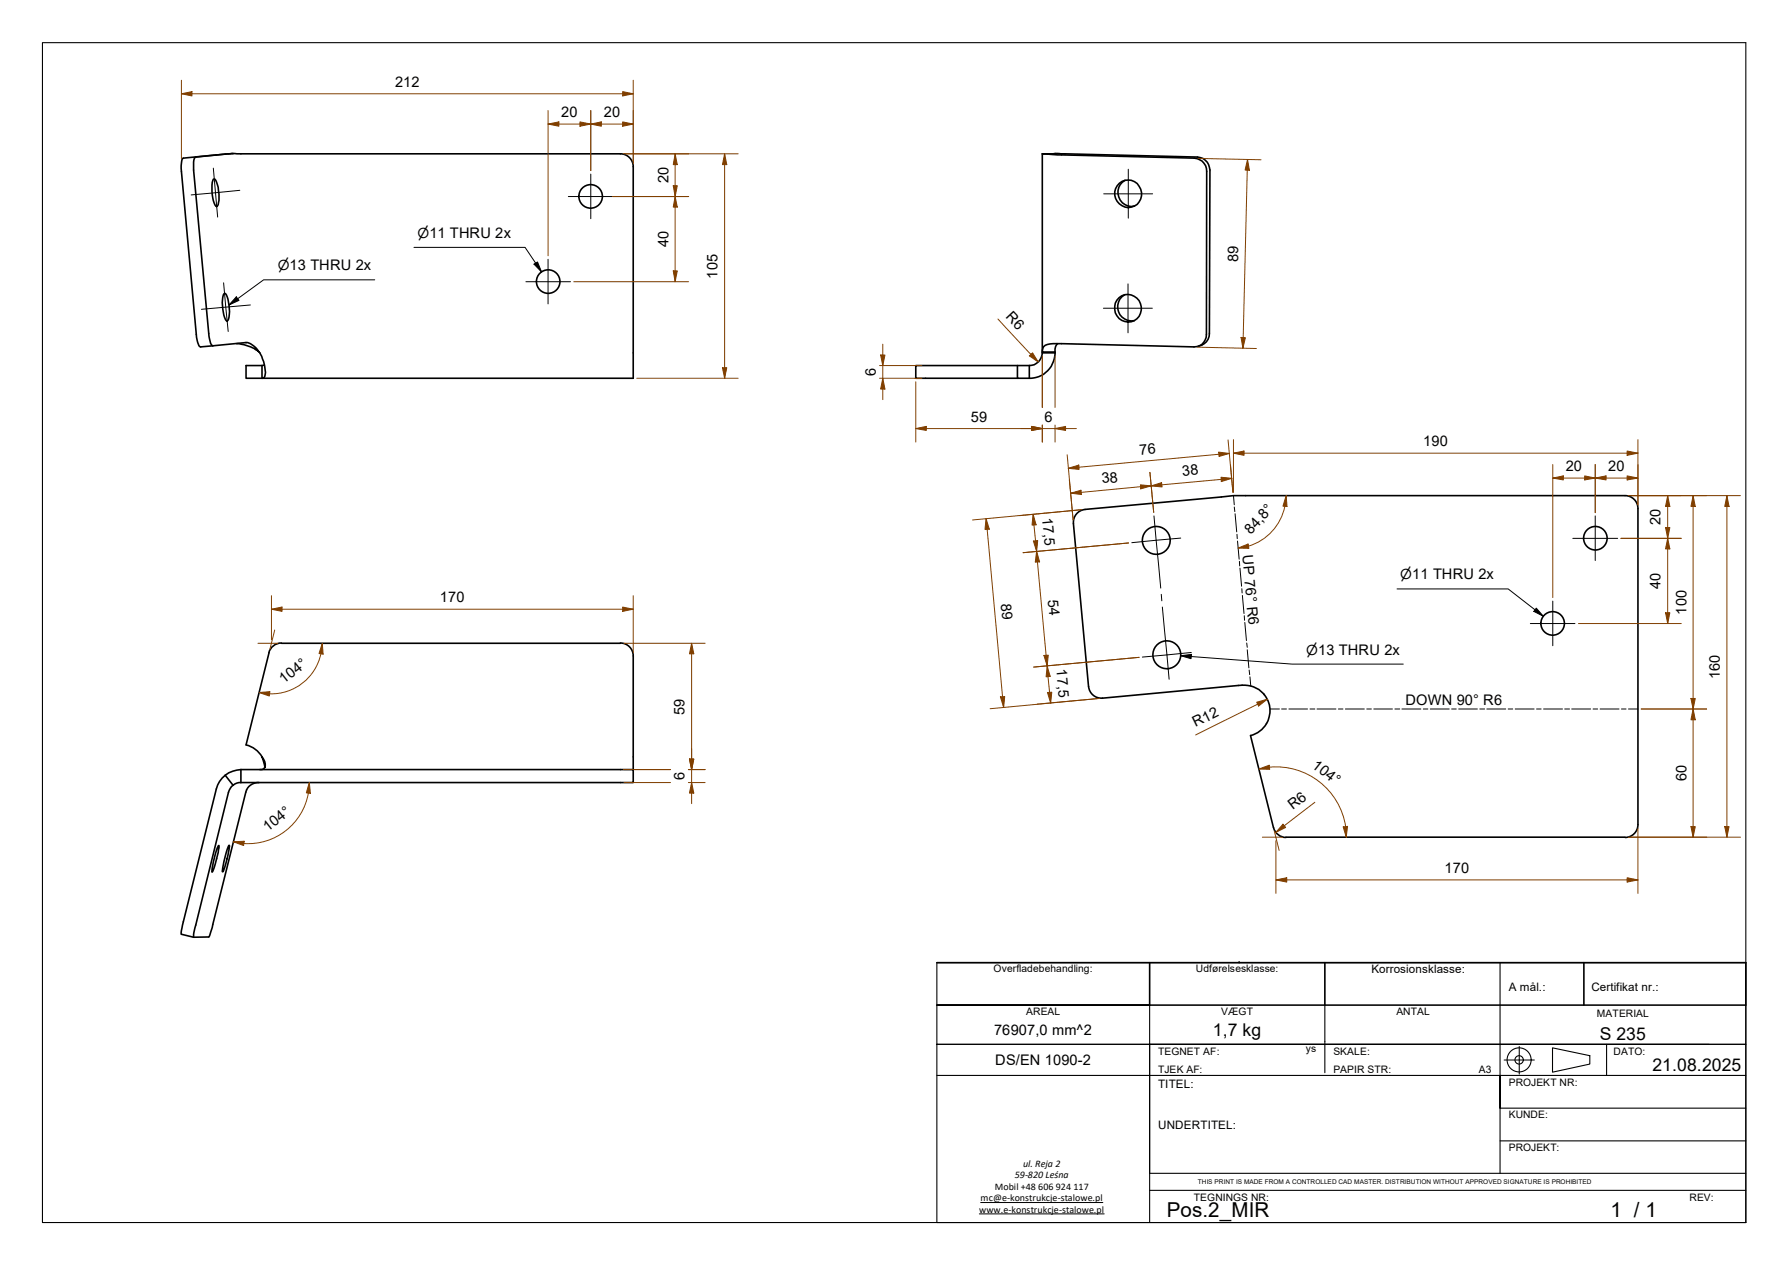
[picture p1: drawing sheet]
<svg xmlns="http://www.w3.org/2000/svg" width="420mm" height="297mm" viewBox="0 0 420 297" stroke-linecap="round" stroke-linejoin="round" font-family="sans-serif">
<!-- layer: Visible (ISO) -->
<g fill="none" stroke="#000" stroke-width=".38">
<path d="M46 36.9a1.52 1.52 0 0 0-.5 1.8l3.6 40.3 .4 1.6 .5 .6M54.7 36.1h91a3 3 0 0 1 3 3M54.7 36.1l-11.6 1a3.4 3.4 0 0 0-.5 3.1l3.6 39 .2 1.2a1.11 1.11 0 0 0 .7 1.1l2.9-.3M54.7 36.1l-3.9 .3M148.7 39.1v49.7h-87.2v-3M244.8 36.1l1.3 .1M244.8 36.1v46.6h3M246.1 36.2l2.2 .2 32.2 .7a3 3 0 0 1 2.9 3.1l-.1 38.3a2.89 2.89 0 0 1-2.9 3l-33.1-.8a2.54 2.54 0 0 0-2.4 1.1l-.1 1.1M246.1 36.2l2.6-.1 32.5 .8a3.1 3.1 0 0 1 3 3l-.2 38.4a3.1 3.1 0 0 1-2.6 3M248.1 36.1h-3.3M50.1 42.1l.2-.1a3.6 3.6 0 0 1 1 2.8l.1 2.2a1.57 1.57 0 0 1-.5 1.5 5.8 5.8 0 0 1-1.1-4.3v-1.4zM262.9 43a3.2 3.2 0 0 1 5.1 1.8 3.2 3.2 0 0 1-3.8 3.8 3.3 3.3 0 0 1-1.3-5.6z"/>
<path d="M264.2 42.3a3.3 3.3 0 0 0-1.4 4 3.3 3.3 0 0 0 3.6 2.1M52.6 69l.2-.1a3.6 3.6 0 0 1 1 2.8v2.2a1.56 1.56 0 0 1-.5 1.5 3.6 3.6 0 0 1-1-2.8l-.1-1.6zM262.8 69.9a3.2 3.2 0 0 1 5 1.4 3.2 3.2 0 0 1-2.9 4.3 3.3 3.3 0 0 1-3-2.1 3.3 3.3 0 0 1 .9-3.6zM264.2 69.2a3.3 3.3 0 0 0-1.5 4 3.3 3.3 0 0 0 3.7 2.1M55.6 80.7a8.9 8.9 0 0 1 5.2 2 4.2 4.2 0 0 0-3.1-2.3l-7.7 .8M60.9 82.7a8.5 8.5 0 0 1 1.3 5.7l-.5 .4h-3.9v-3h3.7M62.1 85.7l-.6 .1M239 85.8v3h2.7M241.7 85.8h-26.6v3h23.9M241.7 85.8v3M244.8 82.9h3M244.8 82.9a3 3 0 0 1-3.1 2.9"/>
<path d="M247.8 82.9a6 6 0 0 1-6.1 5.9M247.8 82.7v.2M248.4 80.7a2.05 2.05 0 0 0-.6 2M254.8 119.6l34.9-3.2h92a3 3 0 0 1 3 3v74.2M254.8 119.6a3 3 0 0 0-2.7 3.3M252.1 122.9l3.6 38.3a3 3 0 0 0 3.2 2.7M63.2 153.3l-5.4 21.6M66.1 151a3 3 0 0 0-3 2.3M66.1 151.1h79.6M145.7 151a3 3 0 0 1 3 3M148.7 154v26.7M57.8 174.9l1.3 .5 1.1 .8 1.3 1.5"/>
<path d="M293.7 172.7l5.4 21.7a3 3 0 0 0 2.9 2.2M296.8 162.9a6 6 0 0 1-3.1 9.8M296.8 162.9a6.4 6.4 0 0 0-6-1.9l-31.9 2.9M51.3 198.6h.1v.5l-.3 1.8a10.1 10.1 0 0 1-1.3 3.9l.3-2.4 .8-2.8zM52.9 182a5.9 5.9 0 0 0-2.1 3.3l-8.2 33.2v.9l2.9 .7M52.9 182l1.8 2.4M53.8 198.5l.1 .2-.4 2.1a10.1 10.1 0 0 1-1.2 3.9l.3-2.3 .7-2.9zM54.7 184.4l-.6 .7-.4 .9-7.9 31.9-.3 2.2M56.6 180.7h92.1v3.1h-92.1M56.6 180.7v3.1M56.6 183.8a2.58 2.58 0 0 0-1.9 .6M56.6 180.7a6.7 6.7 0 0 0-3.7 1.3"/>
<path d="M60.8 183.8a3 3 0 0 0-3.1 2.2l-7.9 31.8-.6 2-.2 .2-3.5 .1M62.2 180.2l-.7-2.5a2.06 2.06 0 0 1 .4 2.8l-.9 .2M302 196.6h79.6M384.7 193.6a3 3 0 0 1-3 3"/>
<circle cx="138.7" cy="46.1" r="2.76"/>
<circle cx="128.7" cy="66.1" r="2.76"/>
<circle cx="271.6" cy="126.9" r="3.3"/>
<circle cx="374.7" cy="126.4" r="2.76"/>
<circle cx="274" cy="153.8" r="3.3"/>
<circle cx="364.6" cy="146.4" r="2.76"/>
</g>
<!-- layer: Bend Centerline (ISO) -->
<g fill="none" stroke="#000" stroke-width=".23">
<path d="M289.7 116.4l.2 2.1M289.9 119l.1 1.1M290.1 120.6l.3 4.3M290.5 125.5l.1 1M290.6 127l.4 4.3M291.1 131.8v1.1M291.2 133.4l.4 4.3M291.7 138.2v1M291.8 139.8l.4 4.3M292.2 144.6l.1 1.1M292.4 146.2l.3 4.2M292.8 151l.1 1"/>
<path d="M292.9 152.6l.4 4.2M293.4 157.3l.1 1.1M293.6 158.9l.2 2.2M298.3 166.5h2.2M301 166.5h1.1M302.7 166.5h4.4M307.7 166.5h1.1M309.3 166.5h4.5M314.3 166.5h1.1M316 166.5h4.4M321 166.5h1.1M322.6 166.5h4.4"/>
<path d="M327.6 166.5h1.1M329.2 166.5h4.5M334.3 166.5h1M335.9 166.5h4.5M340.9 166.5h1.1M342.6 166.5h4.4M347.5 166.5h1.2M349.2 166.5h4.4M354.2 166.5h1.1M355.9 166.5h4.4M360.9 166.5h1M362.5 166.5h4.5"/>
<path d="M367.5 166.5h1.1M369.1 166.5h4.5M374.1 166.5h1.1M375.8 166.5h4.4M380.8 166.5h1.1M382.5 166.5h2.2"/>
</g>
<!-- layer: Border (ISO) -->
<g fill="none" stroke="#000" stroke-width=".25">
<path d="M10 10h400v277.1h-400zM270 236h-50h190M311.1 236v15.9M352.3 226v26.5M410 226h-190v61.1h50v-41.9h-50h190v-9.2h-140v9.2M220 252.5h190M270 245.2v30.3h140M270 245.2h140M356.8 245.7v6.5M364.6 246l8.8 1.9v2l-8.8 1.9zM377.3 245.2v7.3M270 279.5h140"/>
<path d="M352.3 267.9h57.7M410 260.2h-57.7v-7.7v23M270 287.1h140"/>
<circle cx="356.8" cy="248.9" r="2.83"/>
<circle cx="356.8" cy="248.9" r=".98"/>
</g>
<!-- layer: Title (ISO) -->
<path d="M220 226h190v10M270 226v10h-50M291 225.9v.1M311.1 226v10M372 226v10" fill="none" stroke="#000" stroke-width=".38"/>
<!-- layer: Border (ISO) -->
<path d="M353.3 248.9h7.1" fill="none" stroke="#000" stroke-width=".23"/>
<!-- layer: Title (ISO) -->
<path d="M230 285h29.3M230.3 282.4h28.7" fill="none" stroke="#000" stroke-width=".23"/>
<!-- layer: Dimension (ISO) -->
<path d="M162.4 151.1v2.4" fill="none" stroke="#803f00" stroke-width=".23"/>
<path d="M162.4 151.1l.5 2.4h-1z" fill="#803f00"/>
<path d="M162.4 151.1l.5 2.4h-1zM162.4 178.2v2.5" fill="none" stroke="#803f00" stroke-width=".23"/>
<path d="M161.9 178.2h1l-.5 2.5z" fill="#803f00"/>
<path d="M146.5 151.1h19.1M162.4 153.5v27.2M161.9 178.2h1l-.5 2.5z" fill="none" stroke="#803f00" stroke-width=".23"/>
<path d="M161.9 178.2h1l-.5 2.5z" fill="#803f00"/>
<path d="M161.9 178.2h1l-.5 2.5zM162.4 183.8v2.4" fill="none" stroke="#803f00" stroke-width=".23"/>
<path d="M162.4 183.8l.5 2.4h-1z" fill="#803f00"/>
<path d="M170.2 36.1v2.6M162.4 175.8v2.4M146.5 183.8h11M146.5 180.7h11M161.7 183.8h3.9M161.7 180.7h3.9M162.4 183.8l.5 2.4h-1zM162.4 180.7v3.1M162.4 186.2v2.5" fill="none" stroke="#803f00" stroke-width=".23"/>
<!-- layer: Center Mark (ISO) -->
<path d="M50.1 39.5l1 11.5M265 39.7v11.5M56.3 44.7l-11.4 1.1M133.5 46.2h10.5M138.7 40.9v10.5M259.2 45.5h11.5M52.5 66.4l1.1 11.4M58.8 71.6l-11.5 1M123.5 66.2h10.5M128.7 60.9v10.5M259.1 72.4h11.5M264.9 66.7v11.5" fill="none" stroke="#000" stroke-width=".23"/>
<!-- layer: Dimension (ISO) -->
<path d="M170.2 36.1l.5 2.6h-1z" fill="#803f00"/>
<path d="M170.2 36.1l.5 2.6h-1zM170.2 86.3v2.5" fill="none" stroke="#803f00" stroke-width=".23"/>
<path d="M169.7 86.3h1l-.5 2.5z" fill="#803f00"/>
<path d="M146.5 36.1h26.9M170.2 38.7v47.6M149.5 88.8h23.9M169.7 86.3h1l-.5 2.5zM146.2 143.1h2.5" fill="none" stroke="#803f00" stroke-width=".23"/>
<path d="M146.2 142.5l2.5 .6-2.5 .5z" fill="#803f00"/>
<path d="M63.8 143.1h2.4M146.2 142.5l2.5 .6-2.5 .5z" fill="none" stroke="#803f00" stroke-width=".23"/>
<path d="M63.8 143.1l2.4-.6v1.1z" fill="#803f00"/>
<path d="M63.8 139.9v10.3M148.7 139.9v13.3M60.6 151.1h4.7M63.8 143.1l2.4-.6v1.1zM64.5 147.9l-1.1 4.6M66.2 143.1h80M54.8 197.7l2.5 .3" fill="none" stroke="#803f00" stroke-width=".23"/>
<path d="M54.8 197.7l2.5-.2-.1 1.1z" fill="#803f00"/>
<path d="M54.8 197.7l2.5-.2-.1 1.1zM72.6 183.8l-.2 2.4" fill="none" stroke="#803f00" stroke-width=".23"/>
<path d="M72.6 183.8l.3 2.5-1-.1z" fill="#803f00"/>
<path d="M60.8 162.6l2.5 .3M72.4 186.2a14.4 14.4 0 0 1-15.1 11.9M72.6 183.8l.3 2.5-1-.1z" fill="none" stroke="#803f00" stroke-width=".23"/>
<path d="M60.8 162.6l2.6-.2-.2 1z" fill="#803f00"/>
<path d="M75.7 151.1l-.3 2.4M60.8 162.6l2.6-.2-.2 1z" fill="none" stroke="#803f00" stroke-width=".23"/>
<path d="M75.7 151.1l.2 2.5-1-.1z" fill="#803f00"/>
<path d="M158.6 63.6v2.6M75.4 153.5a11.9 11.9 0 0 1-12.1 9.4M75.7 151.1l.2 2.5-1-.1z" fill="none" stroke="#803f00" stroke-width=".23"/>
<path d="M158.1 63.6h1l-.5 2.6z" fill="#803f00"/>
<path d="M158.6 46.2v2.4M158.1 63.6h1l-.5 2.6z" fill="none" stroke="#803f00" stroke-width=".23"/>
<path d="M158.6 46.2l.5 2.4h-1z" fill="#803f00"/>
<path d="M158.6 46.2l.5 2.4h-1zM158.6 43.6v2.6M158.6 48.6v15M134.7 66.2h27" fill="none" stroke="#803f00" stroke-width=".23"/>
<path d="M158.1 43.6h1l-.5 2.6z" fill="#803f00"/>
<path d="M158.6 36.1v2.6M158.1 43.6h1l-.5 2.6z" fill="none" stroke="#803f00" stroke-width=".23"/>
<path d="M158.6 36.1l.5 2.6h-1z" fill="#803f00"/>
<path d="M128.7 29.1h2.6M146.5 36.1h15.2M158.6 36.1l.5 2.6h-1zM158.6 38.7v4.9M161.7 46.2h-17.7h17.7" fill="none" stroke="#803f00" stroke-width=".23"/>
<path d="M128.7 29.1l2.6-.5v1z" fill="#803f00"/>
<path d="M128.7 29.1l2.6-.5v1zM136.2 29.1h2.5" fill="none" stroke="#803f00" stroke-width=".23"/>
<path d="M136.2 28.6l2.5 .5-2.5 .5z" fill="#803f00"/>
<path d="M128.7 26v34.1M131.3 29.1h4.9M136.2 28.6l2.5 .5-2.5 .5zM138.7 29.1h2.5M138.7 26v14.1" fill="none" stroke="#803f00" stroke-width=".23"/>
<path d="M138.7 29.1l2.5-.5v1z" fill="#803f00"/>
<path d="M138.7 29.1l2.5-.5v1zM146.2 29.1h2.5" fill="none" stroke="#803f00" stroke-width=".23"/>
<path d="M146.2 28.6l2.5 .5-2.5 .5z" fill="#803f00"/>
<path d="M138.7 26v14.1M141.2 29.1h5M146.2 28.6l2.5 .5-2.5 .5zM146.2 22h2.5M148.7 26v12.3" fill="none" stroke="#803f00" stroke-width=".23"/>
<path d="M146.2 21.5l2.5 .5-2.5 .5z" fill="#803f00"/>
<path d="M42.6 22h2.5M146.2 21.5l2.5 .5-2.5 .5z" fill="none" stroke="#803f00" stroke-width=".23"/>
<path d="M42.6 22l2.5-.5v1z" fill="#803f00"/>
<path d="M42.6 18.8v18.5M148.7 18.8v19.5M42.6 22l2.5-.5v1zM45.1 22h101.1M215.1 100.6h2.5" fill="none" stroke="#803f00" stroke-width=".23"/>
<path d="M215.1 100.6l2.5-.5v1z" fill="#803f00"/>
<path d="M215.1 100.6l2.5-.5v1zM242.3 100.6h2.5" fill="none" stroke="#803f00" stroke-width=".23"/>
<path d="M242.3 100.1l2.5 .5-2.5 .5z" fill="#803f00"/>
<path d="M215.1 89.6v14.2M217.6 100.6h27.2M242.3 100.1l2.5 .5-2.5 .5z" fill="none" stroke="#803f00" stroke-width=".23"/>
<path d="M242.3 100.1l2.5 .5-2.5 .5z" fill="#803f00"/>
<path d="M242.3 100.1l2.5 .5-2.5 .5zM247.8 100.6h2.5" fill="none" stroke="#803f00" stroke-width=".23"/>
<path d="M247.8 100.6l2.5-.5v1z" fill="#803f00"/>
<path d="M207.3 88.8v2.6M244.8 83.6v12.1M244.8 99.8v4M247.8 83.6v12.1M247.8 99.8v4M239.8 100.6h2.5M244.8 100.6h3M247.8 100.6l2.5-.5v1zM250.3 100.6h2.5" fill="none" stroke="#803f00" stroke-width=".23"/>
<path d="M207.3 88.8l.5 2.6h-1z" fill="#803f00"/>
<path d="M207.3 88.8l.5 2.6h-1zM207.3 83.4v2.4" fill="none" stroke="#803f00" stroke-width=".23"/>
<path d="M206.8 83.4h1l-.5 2.4z" fill="#803f00"/>
<path d="M206.6 88.8h9.9M206.6 85.8h9.9M206.8 83.4h1l-.5 2.4zM207.3 80.8v2.6M207.3 85.8v3M207.3 91.4v2.4M242.1 83.2l1.7 1.8" fill="none" stroke="#803f00" stroke-width=".23"/>
<path d="M241.7 83.6l.8-.7 1.3 2.1z" fill="#803f00"/>
<path d="M293 37.5l-.1 2.5M234.4 74.9l7.7 8.3M241.7 83.6l.8-.7 1.3 2.1z" fill="none" stroke="#803f00" stroke-width=".23"/>
<path d="M293 37.5l.4 2.5-1-.1z" fill="#803f00"/>
<path d="M293 37.5l.4 2.5-1-.1zM292 79.2l-.1 2.6" fill="none" stroke="#803f00" stroke-width=".23"/>
<path d="M291.5 79.2l1 .1-.6 2.5z" fill="#803f00"/>
<path d="M281.3 37.2l14.9 .3M292.9 40l-.9 39.2M291.5 79.2l1 .1-.6 2.5zM281.2 81.5l13.9 .3M405.6 116.4v2.5" fill="none" stroke="#803f00" stroke-width=".23"/>
<!-- layer: Symbol (ISO) -->
<path d="M97.2 58.1h26.1l3.9 5.8M55.5 69.7l.6 .8-2.3 1.1zM88 65.7h-26.1l-8.1 5.9M125.4 62l.8-.5 1 2.4z" fill="none" stroke="#000" stroke-width=".23"/>
<path d="M55.5 69.7l.6 .8-2.3 1.1zM125.4 62l.8-.5 1 2.4z" fill="#000"/>
<!-- layer: Center Mark (ISO) -->
<path d="M277.3 126.4l-11.5 1M369.4 126.4h10.5M374.6 121.1v10.5M279.8 153.2l-11.5 1.1M359.4 146.4h10.5M364.7 141.1v10.5" fill="none" stroke="#000" stroke-width=".23"/>
<!-- layer: Centerline (ISO) -->
<path d="M271 121.1l1.6 17M272.7 139.6l.2 1.5M273 142.5l1.6 17" fill="none" stroke="#000" stroke-width=".23"/>
<!-- layer: Dimension (ISO) -->
<path d="M405.6 116.4l.5 2.5h-1z" fill="#803f00"/>
<path d="M405.6 116.4l.5 2.5h-1zM405.6 194.1v2.5" fill="none" stroke="#803f00" stroke-width=".23"/>
<path d="M405.1 194.1h1l-.5 2.5z" fill="#803f00"/>
<path d="M382.1 106.4h2.6M382.5 116.4h26.2M405.6 118.9v75.2M382.5 196.6h26.2M405.1 194.1h1l-.5 2.5z" fill="none" stroke="#803f00" stroke-width=".23"/>
<path d="M382.1 105.9l2.6 .5-2.6 .5z" fill="#803f00"/>
<path d="M289.7 106.4h2.5M382.1 105.9l2.6 .5-2.6 .5z" fill="none" stroke="#803f00" stroke-width=".23"/>
<path d="M289.7 106.4l2.5-.5v1z" fill="#803f00"/>
<path d="M253.4 109.7l-2.5 .3M289.7 106.4l2.5-.5v1zM289.7 103.2v12.4M292.2 106.4h89.9M384.7 103.2v15.4" fill="none" stroke="#803f00" stroke-width=".23"/>
<path d="M250.9 110l2.5-.8v1z" fill="#803f00"/>
<path d="M250.9 110l2.5-.8v1zM288.7 106.5l-2.4 .2" fill="none" stroke="#803f00" stroke-width=".23"/>
<path d="M286.2 106.2l2.5 .3-2.4 .7z" fill="#803f00"/>
<path d="M250.6 106.8l1.4 15.3M286.2 106.2l2.5 .3-2.4 .7zM286.3 106.7l-32.9 3M288.4 103.3l1.2 12.3M231.6 121.8l.2 2.5" fill="none" stroke="#803f00" stroke-width=".23"/>
<path d="M231.6 121.8l.7 2.5h-1z" fill="#803f00"/>
<path d="M231.6 121.8l.7 2.5h-1zM235.5 163.6l.2 2.5" fill="none" stroke="#803f00" stroke-width=".23"/>
<path d="M234.9 163.6h1.1l-.3 2.5z" fill="#803f00"/>
<path d="M254 119.7l-25.6 2.4M231.8 124.3l3.7 39.3M234.9 163.6h1.1l-.3 2.5zM258.1 164l-25.6 2.4M382.1 206.6h2.6" fill="none" stroke="#803f00" stroke-width=".23"/>
<path d="M382.1 206.1l2.6 .5-2.6 .5z" fill="#803f00"/>
<path d="M299.7 206.6h2.5M382.1 206.1l2.6 .5-2.6 .5z" fill="none" stroke="#803f00" stroke-width=".23"/>
<path d="M299.7 206.6l2.5-.5v1z" fill="#803f00"/>
<path d="M296.5 196.6h4.7M299.3 195.1l1.1 4.6M299.7 197.4v12.4M301.6 193.9l-1.9 1.5M384.7 194.4v15.4M299.7 206.6l2.5-.5v1zM302.2 206.6h79.9" fill="none" stroke="#803f00" stroke-width=".23"/>
<path d="M301.3 193.5l.6 .8-2.2 1.1z" fill="#803f00"/>
<path d="M297.6 164.2l-2.2 1.1M301.3 193.5l.6 .8-2.2 1.1zM308.8 188.4l-7.2 5.5" fill="none" stroke="#803f00" stroke-width=".23"/>
<path d="M295.1 164.9l2.5-.7-2 1.6z" fill="#803f00"/>
<path d="M289.3 112.3l-2.5 .3M295.1 164.9l2.5-.7-2 1.6zM295.4 165.3l-14.6 7.3" fill="none" stroke="#803f00" stroke-width=".23"/>
<path d="M286.8 112.1l2.5 .2-2.5 .8z" fill="#803f00"/>
<path d="M272.9 113.8l-2.5 .3M286.8 112.1l2.5 .2-2.5 .8z" fill="none" stroke="#803f00" stroke-width=".23"/>
<path d="M270.4 114.1l2.4-.8 .1 1z" fill="#803f00"/>
<path d="M270.1 110.9l.9 9.4M270.4 114.1l2.4-.8 .1 1zM270.4 114.1l-2.6 .2M286.8 112.6l-13.9 1.2M289 109.1l.6 6.5" fill="none" stroke="#803f00" stroke-width=".23"/>
<path d="M267.8 113.8l2.6 .3-2.5 .7z" fill="#803f00"/>
<path d="M253.9 115.6l-2.4 .2M267.8 113.8l2.6 .3-2.5 .7z" fill="none" stroke="#803f00" stroke-width=".23"/>
<path d="M251.5 115.8l2.4-.7 .1 1z" fill="#803f00"/>
<path d="M251.1 112.7l.9 9.4M251.5 115.8l2.4-.7 .1 1zM267.8 114.3l-13.9 1.3M270.1 110.9l.9 9.4M246.5 162.6l.3 2.5" fill="none" stroke="#803f00" stroke-width=".23"/>
<path d="M246 162.6l1-.1-.2 2.6z" fill="#803f00"/>
<path d="M245.9 156.4l.2 2.5M246 162.6l1-.1-.2 2.6z" fill="none" stroke="#803f00" stroke-width=".23"/>
<path d="M245.9 156.4l.7 2.4-.9 .1z" fill="#803f00"/>
<path d="M245.7 153.8l.2 2.6M245.9 156.4l.7 2.4-.9 .1zM246.1 158.9l.4 3.7M267.5 154.4l-24.7 2.2M258.1 164l-14.5 1.3" fill="none" stroke="#803f00" stroke-width=".23"/>
<path d="M245.2 153.9l1-.1-.3 2.6z" fill="#803f00"/>
<path d="M243.5 129.5l.1 2.4M245.2 153.9l1-.1-.3 2.6z" fill="none" stroke="#803f00" stroke-width=".23"/>
<path d="M243.5 129.5l.7 2.4-1.1 .1z" fill="#803f00"/>
<path d="M243.2 127l.3 2.5M243.5 129.5l.7 2.4-1.1 .1zM243.6 131.9l2.1 21.9M265 127.5l-24.7 2.3M267.5 154.4l-24.7 2.2" fill="none" stroke="#803f00" stroke-width=".23"/>
<path d="M242.7 127l1-.1-.2 2.6z" fill="#803f00"/>
<path d="M242.6 120.8l.2 2.4M242.7 127l1-.1-.2 2.6z" fill="none" stroke="#803f00" stroke-width=".23"/>
<path d="M242.6 120.8l.7 2.4-.9 .1z" fill="#803f00"/>
<path d="M254 119.7l-14.5 1.4M242.6 120.8l.7 2.4-.9 .1zM242.8 123.2l.4 3.8M265 127.5l-24.7 2.3M391.7 143.9v2.5" fill="none" stroke="#803f00" stroke-width=".23"/>
<path d="M391.2 143.9h1l-.5 2.5z" fill="#803f00"/>
<path d="M391.7 126.4v2.5M391.2 143.9h1l-.5 2.5z" fill="none" stroke="#803f00" stroke-width=".23"/>
<path d="M391.7 126.4l.5 2.5h-1z" fill="#803f00"/>
<path d="M380.7 126.4h14.1M391.7 126.4l.5 2.5h-1zM391.7 123.9v2.5M391.7 128.9v15M370.7 146.4h24.1" fill="none" stroke="#803f00" stroke-width=".23"/>
<path d="M391.2 123.9h1l-.5 2.5z" fill="#803f00"/>
<path d="M391.7 116.4v2.5M391.2 123.9h1l-.5 2.5z" fill="none" stroke="#803f00" stroke-width=".23"/>
<path d="M391.7 116.4l.5 2.5h-1z" fill="#803f00"/>
<path d="M364.7 112.3h2.5M382.5 116.4h12.3M391.7 116.4l.5 2.5h-1zM391.7 118.9v5M380.7 126.4h14.1" fill="none" stroke="#803f00" stroke-width=".23"/>
<path d="M364.7 112.3l2.5-.6v1z" fill="#803f00"/>
<path d="M364.7 112.3l2.5-.6v1zM372.2 112.3h2.4" fill="none" stroke="#803f00" stroke-width=".23"/>
<path d="M372.2 111.7l2.4 .6-2.4 .4z" fill="#803f00"/>
<path d="M364.7 109.1v31.2M367.2 112.3h5M372.2 111.7l2.4 .6-2.4 .4zM374.6 112.3h2.6M374.6 109.1v11.3" fill="none" stroke="#803f00" stroke-width=".23"/>
<path d="M374.6 112.3l2.6-.6v1z" fill="#803f00"/>
<path d="M374.6 112.3l2.6-.6v1zM382.1 112.3h2.6" fill="none" stroke="#803f00" stroke-width=".23"/>
<path d="M382.1 111.7l2.6 .6-2.6 .4z" fill="#803f00"/>
<path d="M374.6 109.1v11.3M377.2 112.3h4.9M382.1 111.7l2.6 .6-2.6 .4zM384.7 109.1v9.5M397.6 194.1v2.5" fill="none" stroke="#803f00" stroke-width=".23"/>
<path d="M397.1 194.1h1l-.5 2.5z" fill="#803f00"/>
<path d="M397.6 166.5v2.5M397.1 194.1h1l-.5 2.5z" fill="none" stroke="#803f00" stroke-width=".23"/>
<path d="M397.6 166.5l.5 2.5h-1z" fill="#803f00"/>
<path d="M385.4 166.5h15.4M397.6 166.5l.5 2.5h-1zM397.6 164v2.5M397.6 169v25.1M382.5 196.6h18.3" fill="none" stroke="#803f00" stroke-width=".23"/>
<path d="M397.1 164h1l-.5 2.5z" fill="#803f00"/>
<path d="M397.6 116.4v2.5M397.1 164h1l-.5 2.5z" fill="none" stroke="#803f00" stroke-width=".23"/>
<path d="M397.6 116.4l.5 2.5h-1z" fill="#803f00"/>
<path d="M382.5 116.4h18.3M397.6 116.4l.5 2.5h-1zM397.6 118.9v45.1M385.4 166.5h15.4M298.1 180.1l-2.4 .5" fill="none" stroke="#803f00" stroke-width=".23"/>
<!-- layer: Symbol (ISO) -->
<path d="M328.1 138.3h26.1l8.3 6.4M277.3 154l2.5-.3-.1 1zM277.3 154l26.2 1.9h26.1M360.8 142.8l1.7 1.9-2.3-1.1z" fill="none" stroke="#000" stroke-width=".23"/>
<path d="M277.3 154l2.5-.3-.1 1zM360.8 142.8l1.7 1.9-2.3-1.1z" fill="#000"/>
<!-- layer: Dimension (ISO) -->
<path d="M295.7 180.6l2.4-.9 .1 .9z" fill="#803f00"/>
<path d="M295.7 180.6l2.4-.9 .1 .9zM316 194.1l.2 2.5" fill="none" stroke="#803f00" stroke-width=".23"/>
<path d="M315.5 194.2l1-.2-.3 2.6z" fill="#803f00"/>
<path d="M293.2 128.3l-2.4 .4M298.2 180.1a16.5 16.5 0 0 1 17.8 14M315.5 194.2l1-.2-.3 2.6z" fill="none" stroke="#803f00" stroke-width=".23"/>
<path d="M290.8 128.7l2.3-1 .2 1.1z" fill="#803f00"/>
<path d="M302.1 116.4l-.3 2.5M290.8 128.7l2.3-1 .2 1.1z" fill="none" stroke="#803f00" stroke-width=".23"/>
<path d="M302.1 116.4l.2 2.5h-1z" fill="#803f00"/>
<path d="M301.8 118.9a12.4 12.4 0 0 1-8.6 9.3M302.1 116.4l.2 2.5h-1z" fill="none" stroke="#803f00" stroke-width=".23"/>
<g font-size="4.8">
<text x="274" y="285.8">Pos.2_MIR</text>
<text x="378.3" y="285.7">1 / 1</text>
</g>
<g font-size="4.1">
<text x="284.9" y="243.4">1,7 kg</text>
<text x="375.7" y="244.2">S 235</text>
<text x="388.1" y="251.5">21.08.2025</text>
</g>
<g font-size="3.4">
<text x="92.8" y="20.4">212</text>
<text x="131.8" y="27.5">20</text>
<text x="141.8" y="27.5">20</text>
<text x="157" y="43" transform="rotate(-90 157 43)">20</text>
<text x="157" y="58.1" transform="rotate(-90 157 58.1)">40</text>
<text x="168.5" y="65.5" transform="rotate(-90 168.5 65.5)">105</text>
<text x="290.8" y="61.5" transform="rotate(-89 290.8 61.5)">89</text>
<text x="236.1" y="74.4" transform="rotate(47 236.1 74.4)">R6</text>
<text x="205.7" y="88.3" transform="rotate(-90 205.7 88.3)">6</text>
<text x="228" y="99">59</text>
<text x="245.3" y="99">6</text>
<text x="267.7" y="106.7" transform="rotate(-5 267.7 106.7)">76</text>
<text x="334.3" y="104.8">190</text>
<text x="258.8" y="113.5" transform="rotate(-5 258.8 113.5)">38</text>
<text x="277.7" y="111.7" transform="rotate(-5 277.7 111.7)">38</text>
<text x="367.7" y="110.6">20</text>
<text x="377.7" y="110.6">20</text>
<text x="244.8" y="121.5" transform="rotate(85 244.8 121.5)">17,5</text>
<text x="293.8" y="125.7" transform="rotate(-48 293.8 125.7)">84,8°</text>
<text x="390" y="123.3" transform="rotate(-90 390 123.3)">20</text>
<text x="291.8" y="130.4" transform="rotate(85 291.8 130.4)">UP 76° R6</text>
<text x="103.3" y="141.4">170</text>
<text x="235.1" y="141.8" transform="rotate(85 235.1 141.8)">89</text>
<text x="246.1" y="140.8" transform="rotate(85 246.1 140.8)">54</text>
<text x="390" y="138.4" transform="rotate(-90 390 138.4)">40</text>
<text x="396" y="144.3" transform="rotate(-90 396 144.3)">100</text>
<text x="66.7" y="160.7" transform="rotate(-38 66.7 160.7)">104°</text>
<text x="248.1" y="157.1" transform="rotate(85 248.1 157.1)">17,5</text>
<text x="403.9" y="159.5" transform="rotate(-90 403.9 159.5)">160</text>
<text x="160.8" y="167.9" transform="rotate(-90 160.8 167.9)">59</text>
<text x="330.1" y="165.7">DOWN 90° R6</text>
<text x="280.8" y="170.8" transform="rotate(-26 280.8 170.8)">R12</text>
<text x="160.8" y="183.2" transform="rotate(-90 160.8 183.2)">6</text>
<text x="308" y="180.1" transform="rotate(38 308 180.1)">104°</text>
<text x="396" y="183.4" transform="rotate(-90 396 183.4)">60</text>
<text x="303.6" y="190.3" transform="rotate(-38 303.6 190.3)">R6</text>
<text x="62.9" y="195.4" transform="rotate(-38 62.9 195.4)">104°</text>
<text x="339.3" y="205">170</text>
<text x="233.5" y="243.1">76907,0 mm^2</text>
<text x="233.7" y="250.1">DS/EN 1090-2</text>
</g>
<g font-size="3.2">
<text x="98" y="55.9">⌀11 THRU 2x</text>
<text x="65.2" y="63.5">⌀13 THRU 2x</text>
<text x="328.9" y="136">⌀11 THRU 2x</text>
<text x="306.8" y="153.7">⌀13 THRU 2x</text>
</g>
<g font-size="2.7">
<text x="322.1" y="228.5">Korrosionsklasse:</text>
<text x="354.3" y="232.6">A mål.:</text>
<text x="373.8" y="232.6">Certifikat nr.:</text>
<text x="272" y="255.5">TITEL:</text>
<text x="272" y="265">UNDERTITEL:</text>
</g>
<g font-size="2.4">
<text x="233.4" y="228.3">Overfladebehandling:</text>
<text x="280.9" y="228.3">Udførelsesklasse:</text>
<text x="241" y="238.3">AREAL</text>
<text x="286.8" y="238.3">VÆGT</text>
<text x="328" y="238.3">ANTAL</text>
<text x="375" y="238.8">MATERIAL</text>
<text x="272" y="251.9">TJEK AF:</text>
<text x="272" y="247.6">TEGNET AF:</text>
<text x="306.7" y="247.1">ys</text>
<text x="313.2" y="247.6">SKALE:</text>
<text x="313.2" y="251.9">PAPIR STR:</text>
<text x="347.3" y="251.9">A3</text>
<text x="379" y="247.6">DATO:</text>
<text x="354.3" y="254.9">PROJEKT NR:</text>
<text x="354.3" y="262.6">KUNDE:</text>
<text x="354.3" y="270.2">PROJEKT:</text>
<text x="280.4" y="281.9">TEGNINGS NR:</text>
<text x="396.8" y="282.1">REV:</text>
</g>
<g font-size="2.3">
<text x="240.3" y="273.9">ul. Reja 2</text>
<text x="230.3" y="282">mc@e-konstrukcje-stalowe.pl</text>
<text x="233.6" y="279.3">Mobil +48</text>
<text x="238.3" y="276.6">59-820 Leśna</text>
<text x="243.8" y="279.3">606</text>
<text x="248" y="279.3">924</text>
<text x="252.1" y="279.3">117</text>
<text x="230" y="284.7">www.e-konstrukcje-stalowe.pl</text>
</g>
<text font-size="1.5" x="281.3" y="278.1">THIS PRINT IS MADE FROM A CONTROLLED CAD MASTER. DISTRIBUTION WITHOUT APPROVED SIGNATURE IS PROHIBITED</text>
</svg>
